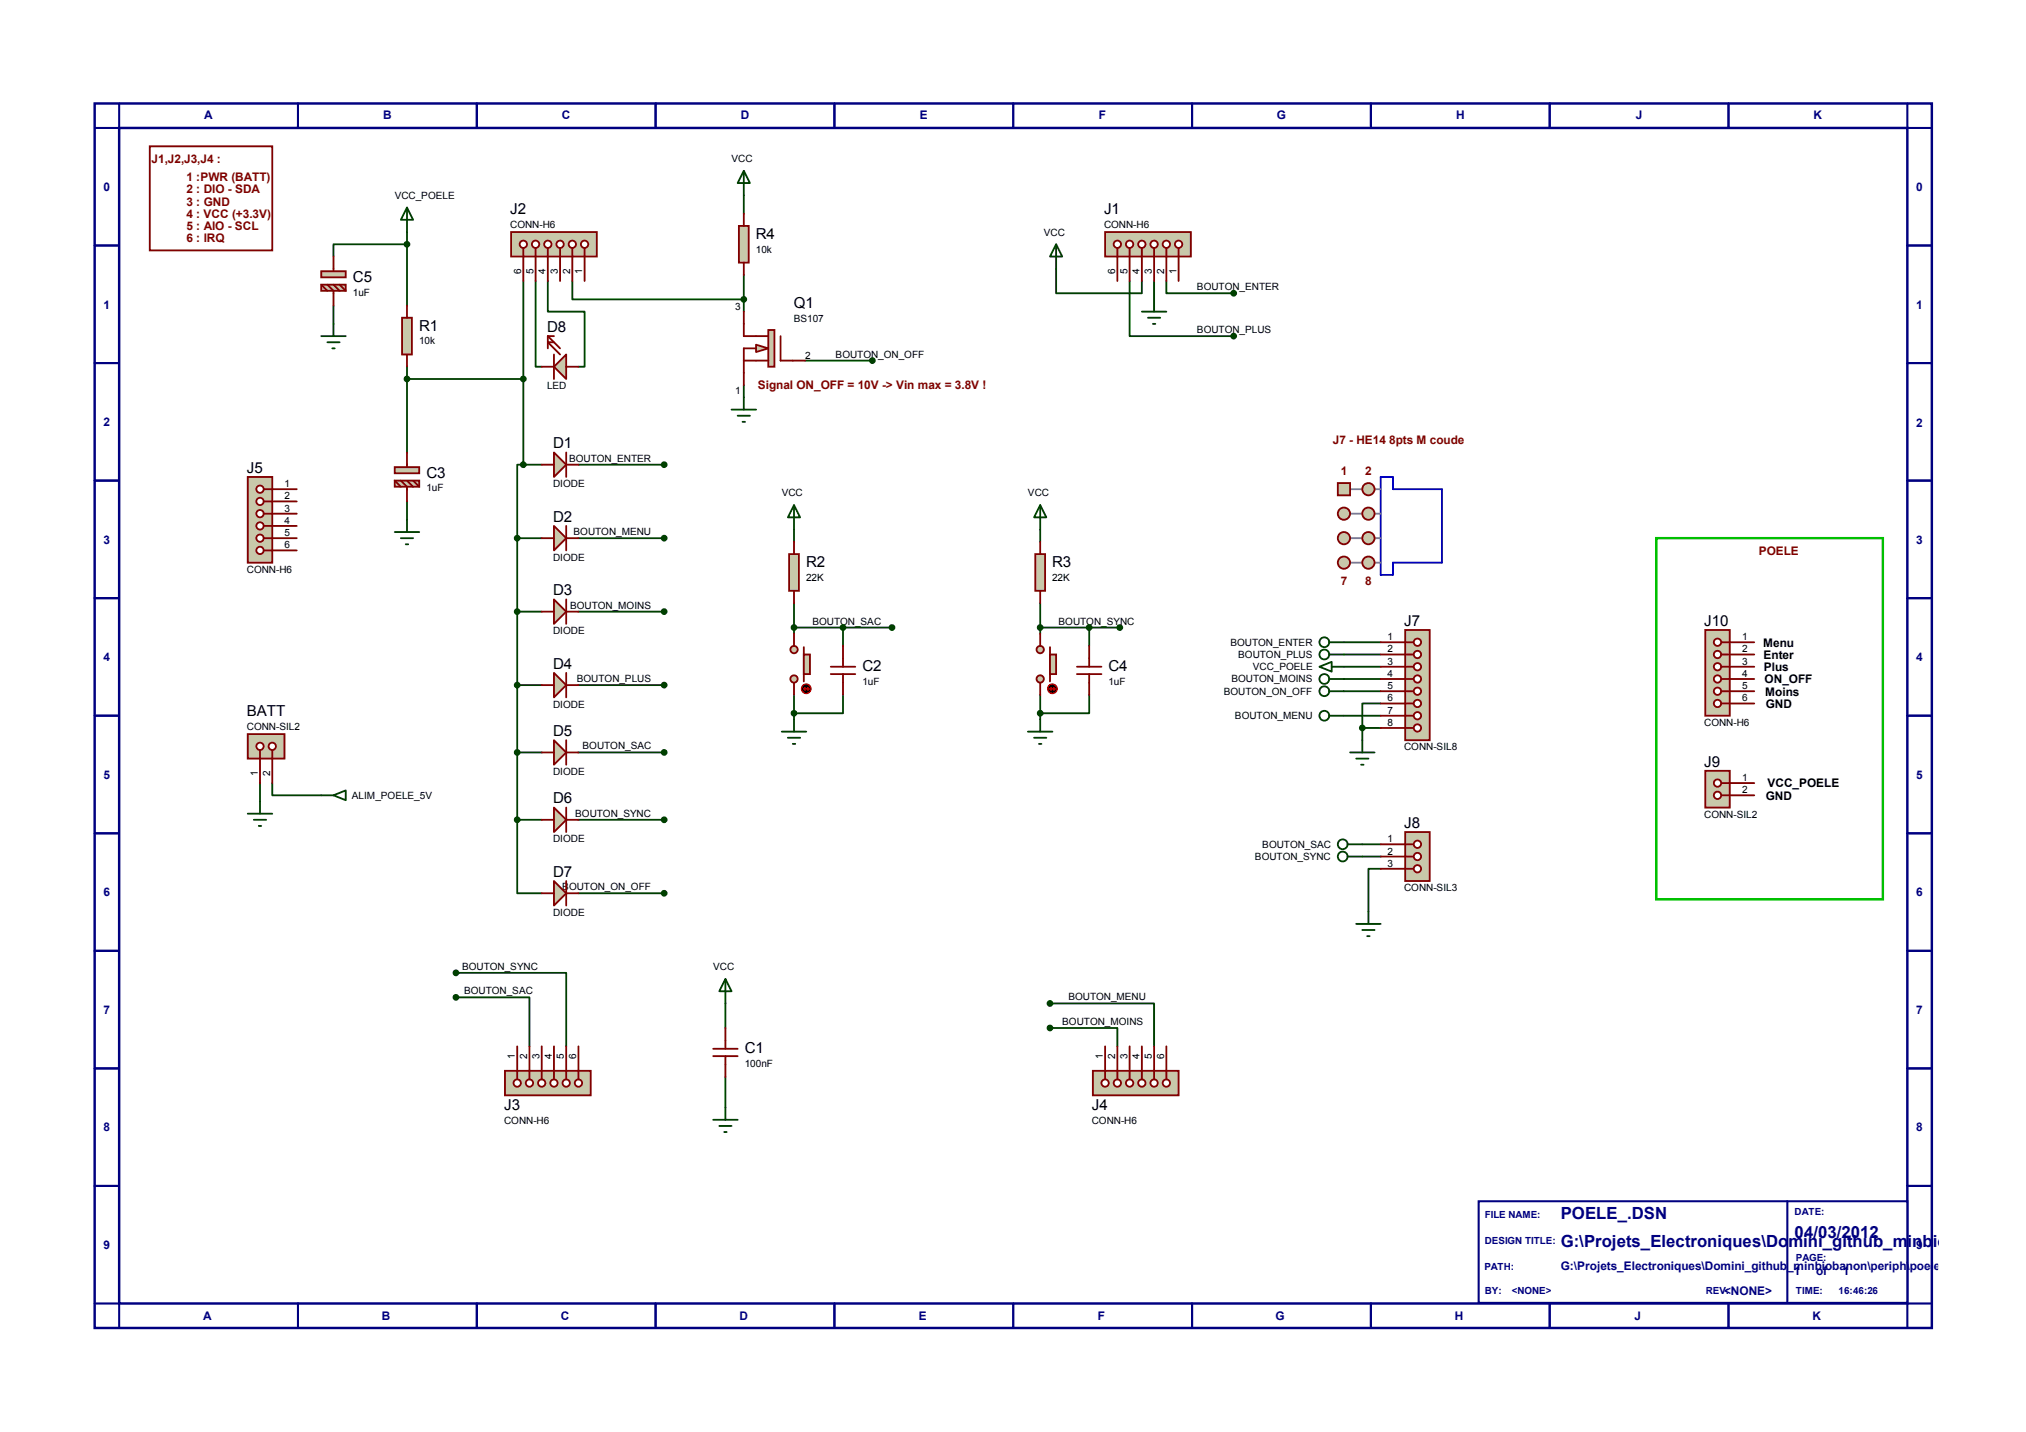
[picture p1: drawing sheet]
<svg xmlns="http://www.w3.org/2000/svg" width="420mm" height="297mm" viewBox="0 0 420 297" stroke-linecap="round" stroke-linejoin="round" font-family="sans-serif">
<path d="M19.6 21.5h381v254h-381zM24.7 26.5h370.9v243.9h-370.9z" fill="none" stroke="#000080" stroke-width=".51"/>
<g fill="none" stroke="#000080" stroke-width=".42">
<path d="M24.7 21.5v5h-5.1M61.8 21.5v5M98.9 21.5v5M136 21.5v5M173 21.5v5M210.1 21.5v5M247.2 21.5v5M284.3 21.5v5M321.4 21.5v5M358.5 21.5v5M395.6 21.5v5h5M19.6 50.9h5.1"/>
<path d="M395.6 50.9h5M19.6 75.3h5.1M395.6 75.3h5M19.6 99.7h5.1M395.6 99.7h5M19.6 124.1h5.1M395.6 124.1h5M19.6 148.5h5.1M395.6 148.5h5M19.6 172.8h5.1M395.6 172.8h5M19.6 197.2h5.1"/>
<path d="M395.6 197.2h5M19.6 221.6h5.1M395.6 221.6h5M19.6 246h5.1M395.6 246h5M19.6 270.4h5.1v5.1M61.8 270.4v5.1M98.9 270.4v5.1M136 270.4v5.1M173 270.4v5.1M210.1 270.4v5.1M247.2 270.4v5.1"/>
<path d="M284.3 270.4v5.1M321.4 270.4v5.1M358.5 270.4v5.1M400.6 270.4h-5v5.1"/>
</g>
<path d="M306.7 249.2h88.9v21.1h-88.9z" fill="#fff"/>
<path d="M306.7 249.2h88.9v21.1h-88.9zM370.7 249.2v21.1" fill="none" stroke="#000080" stroke-width=".42"/>
<g fill="none" stroke="#004000" stroke-width=".38">
<path d="M84.4 50.7h-15.2v2.5M84.4 48.1v15.3M108.5 58.3v38.1M111.1 58.3v17.8h1.2M113.6 58.3v6.3h7.6v11.5h-1.2M118.7 58.3v3.8h35.6M154.3 40.5v3.8M154.3 57v7.6M219 55.8v5h17.8v-2.5M234.3 58.3v11.4h21.6M239.3 58.3v3.8M241.9 58.3v2.5h14"/>
<path d="M69.2 63.4v3.8M84.4 76.1v17.8M84.4 78.6h24.1M154.3 79.9v2.5M167 74.8h13.9M108.5 96.4h-1.2v15.2M108.5 96.4h3.8M120 96.4h17.7M84.4 104v3.8M107.3 111.6h5M107.3 111.6v58.5M120 111.6h17.7"/>
<path d="M164.7 109.9v2.5M215.7 109.9v2.5M107.3 126.9h5M120 126.9h17.7M164.7 125.1v6.3M164.7 130.2h20.3M174.8 130.2v3.8M215.7 130.2h16.5M215.7 125.1v6.3M225.9 130.2v3.8M278.7 133.2h7.6M278.7 135.8h7.6"/>
<path d="M278.7 138.3h7.6M107.3 142.1h5M107.3 156.1h5M120 142.1h17.7M120 156.1h17.7M164.7 144.1v5.1M174.8 144.1v3.9h-10.1M215.7 144.1v5.1M225.9 144.1v3.9h-10.2M278.7 148.5h7.6M278.7 140.8h7.6M278.7 143.4h7.6"/>
<path d="M282.5 151h3.8M282.5 151v2.5M286.3 145.9h-3.8v5.1M53.9 162.4v3.8M56.5 162.4v2.6h10.1M107.3 170.1v15.2h5M107.3 170.1h5M120 170.1h17.7M282.5 175.1h3.8M282.5 177.7h3.8M120 185.3h17.7M286.3 180.2h-2.5v8.9"/>
<path d="M94.6 206.9h15.2v10.1M94.6 201.8h22.8v15.2M150.4 208.2v5M217.8 213.2h13.9v3.8M217.8 208.2h21.5v8.8M150.4 223.4v6.3"/>
</g>
<path d="M31.1 30.4h25.4v21.5h-25.4z" fill="none" stroke="#800000" stroke-width=".38"/>
<path d="M51.4 98.9h5.1v17.8h-5.1z" fill="#c8c8aa"/>
<path d="M51.4 98.9h5.1v17.8h-5.1zM54.7 101.5h1.8" fill="none" stroke="#800000" stroke-width=".38"/>
<circle cx="53.9" cy="104" r=".76" fill="#fff"/>
<g fill="none" stroke="#800000" stroke-width=".38">
<path d="M54.7 104h1.8"/>
<circle cx="53.9" cy="104" r=".76"/>
</g>
<circle cx="53.9" cy="106.5" r=".76" fill="#fff"/>
<g fill="none" stroke="#800000" stroke-width=".38">
<path d="M54.7 106.6h1.8"/>
<circle cx="53.9" cy="106.5" r=".76"/>
</g>
<circle cx="53.9" cy="109.1" r=".76" fill="#fff"/>
<g fill="none" stroke="#800000" stroke-width=".38">
<path d="M54.7 109.1h1.8"/>
<circle cx="53.9" cy="109.1" r=".76"/>
</g>
<circle cx="53.9" cy="111.6" r=".76" fill="#fff"/>
<g fill="none" stroke="#800000" stroke-width=".38">
<path d="M54.7 111.6h1.8"/>
<circle cx="53.9" cy="111.6" r=".76"/>
</g>
<circle cx="53.9" cy="114.2" r=".76" fill="#fff"/>
<g fill="none" stroke="#800000" stroke-width=".38">
<path d="M54.7 114.2h1.8"/>
<circle cx="53.9" cy="114.2" r=".76"/>
</g>
<circle cx="53.9" cy="101.5" r=".76" fill="#fff"/>
<g fill="none" stroke="#800000" stroke-width=".38">
<path d="M56.5 101.5h5M56.5 104h5M56.5 106.6h5M56.5 109.1h5M56.5 111.6h5M56.5 114.2h5M147.9 219.1h5.1M147.9 217.6h5.1M150.4 213.2v4.4M150.4 219.1v4.3"/>
<circle cx="53.9" cy="101.5" r=".76"/>
</g>
<path d="M150.4 203.1l1.3 2.5h-2.5zM150.4 203.1v5.1M147.9 232.3h5.1M149.2 233.6h2.5M150.2 234.8h.5M150.4 229.7v2.6" fill="none" stroke="#004000" stroke-width=".38"/>
<path d="M229.2 48.1h17.8v5.1h-17.8z" fill="#c8c8aa"/>
<path d="M229.2 48.1h17.8v5.1h-17.8zM244.4 51.4v1.8" fill="none" stroke="#800000" stroke-width=".38"/>
<circle cx="241.9" cy="50.7" r=".76" fill="#fff"/>
<g fill="none" stroke="#800000" stroke-width=".38">
<path d="M241.9 51.4v1.8"/>
<circle cx="241.9" cy="50.7" r=".76"/>
</g>
<circle cx="239.3" cy="50.7" r=".76" fill="#fff"/>
<g fill="none" stroke="#800000" stroke-width=".38">
<path d="M239.3 51.4v1.8"/>
<circle cx="239.3" cy="50.7" r=".76"/>
</g>
<circle cx="236.8" cy="50.7" r=".76" fill="#fff"/>
<g fill="none" stroke="#800000" stroke-width=".38">
<path d="M236.8 51.4v1.8"/>
<circle cx="236.8" cy="50.7" r=".76"/>
</g>
<circle cx="234.3" cy="50.7" r=".76" fill="#fff"/>
<g fill="none" stroke="#800000" stroke-width=".38">
<path d="M234.3 51.4v1.8"/>
<circle cx="234.3" cy="50.7" r=".76"/>
</g>
<circle cx="231.7" cy="50.7" r=".76" fill="#fff"/>
<g fill="none" stroke="#800000" stroke-width=".38">
<path d="M231.7 51.4v1.8"/>
<circle cx="231.7" cy="50.7" r=".76"/>
</g>
<circle cx="244.4" cy="50.7" r=".76" fill="#fff"/>
<g fill="none" stroke="#800000" stroke-width=".38">
<path d="M231.7 53.2v5.1M234.3 53.2v5.1M236.8 53.2v5.1M239.3 53.2v5.1M241.9 53.2v5.1M244.4 53.2v5.1"/>
<circle cx="244.4" cy="50.7" r=".76"/>
</g>
<path d="M106 48.1h17.8v5.1h-17.8z" fill="#c8c8aa"/>
<path d="M106 48.1h17.8v5.1h-17.8zM121.2 51.4v1.8" fill="none" stroke="#800000" stroke-width=".38"/>
<circle cx="118.7" cy="50.7" r=".76" fill="#fff"/>
<g fill="none" stroke="#800000" stroke-width=".38">
<path d="M118.7 51.4v1.8"/>
<circle cx="118.7" cy="50.7" r=".76"/>
</g>
<circle cx="116.2" cy="50.7" r=".76" fill="#fff"/>
<g fill="none" stroke="#800000" stroke-width=".38">
<path d="M116.2 51.4v1.8"/>
<circle cx="116.2" cy="50.7" r=".76"/>
</g>
<circle cx="113.6" cy="50.7" r=".76" fill="#fff"/>
<g fill="none" stroke="#800000" stroke-width=".38">
<path d="M113.6 51.4v1.8"/>
<circle cx="113.6" cy="50.7" r=".76"/>
</g>
<circle cx="111.1" cy="50.7" r=".76" fill="#fff"/>
<g fill="none" stroke="#800000" stroke-width=".38">
<path d="M111.1 51.4v1.8"/>
<circle cx="111.1" cy="50.7" r=".76"/>
</g>
<circle cx="108.5" cy="50.7" r=".76" fill="#fff"/>
<g fill="none" stroke="#800000" stroke-width=".38">
<path d="M108.5 51.4v1.8"/>
<circle cx="108.5" cy="50.7" r=".76"/>
</g>
<circle cx="121.2" cy="50.7" r=".76" fill="#fff"/>
<g fill="none" stroke="#800000" stroke-width=".38">
<path d="M108.5 53.2v5.1M111.1 53.2v5.1M113.6 53.2v5.1M116.2 53.2v5.1M118.7 53.2v5.1M121.2 53.2v5.1"/>
<circle cx="121.2" cy="50.7" r=".76"/>
</g>
<path d="M51.4 152.3h7.6v5.1h-7.6z" fill="#c8c8aa"/>
<path d="M51.4 152.3h7.6v5.1h-7.6zM53.9 155.6v1.8" fill="none" stroke="#800000" stroke-width=".38"/>
<circle cx="53.9" cy="154.8" r=".76" fill="#fff"/>
<g fill="none" stroke="#800000" stroke-width=".38">
<path d="M56.5 155.6v1.8"/>
<circle cx="53.9" cy="154.8" r=".76"/>
</g>
<circle cx="56.5" cy="154.8" r=".76" fill="#fff"/>
<g fill="none" stroke="#800000" stroke-width=".38">
<path d="M53.9 157.4v5M56.5 157.4v5"/>
<circle cx="56.5" cy="154.8" r=".76"/>
</g>
<path d="M51.4 168.8h5.1M52.7 170.1h2.5M53.7 171.3h.5M53.9 166.2v2.6" fill="none" stroke="#004000" stroke-width=".38"/>
<path d="M104.7 222.1h17.8v5.1h-17.8z" fill="#c8c8aa"/>
<path d="M104.7 222.1h17.8v5.1h-17.8zM107.3 222.1v1.8" fill="none" stroke="#800000" stroke-width=".38"/>
<circle cx="109.8" cy="224.7" r=".76" fill="#fff"/>
<g fill="none" stroke="#800000" stroke-width=".38">
<path d="M109.8 222.1v1.8"/>
<circle cx="109.8" cy="224.7" r=".76"/>
</g>
<circle cx="112.3" cy="224.7" r=".76" fill="#fff"/>
<g fill="none" stroke="#800000" stroke-width=".38">
<path d="M112.3 222.1v1.8"/>
<circle cx="112.3" cy="224.7" r=".76"/>
</g>
<circle cx="114.9" cy="224.7" r=".76" fill="#fff"/>
<g fill="none" stroke="#800000" stroke-width=".38">
<path d="M114.9 222.1v1.8"/>
<circle cx="114.9" cy="224.7" r=".76"/>
</g>
<circle cx="117.4" cy="224.7" r=".76" fill="#fff"/>
<g fill="none" stroke="#800000" stroke-width=".38">
<path d="M117.4 222.1v1.8"/>
<circle cx="117.4" cy="224.7" r=".76"/>
</g>
<circle cx="120" cy="224.7" r=".76" fill="#fff"/>
<g fill="none" stroke="#800000" stroke-width=".38">
<path d="M120 222.1v1.8"/>
<circle cx="120" cy="224.7" r=".76"/>
</g>
<circle cx="107.3" cy="224.7" r=".76" fill="#fff"/>
<g fill="none" stroke="#800000" stroke-width=".38">
<path d="M107.3 217v5.1M109.8 217v5.1M112.3 217v5.1M114.9 217v5.1M117.4 217v5.1M120 217v5.1"/>
<circle cx="107.3" cy="224.7" r=".76"/>
</g>
<path d="M226.6 222.1h17.8v5.1h-17.8z" fill="#c8c8aa"/>
<path d="M226.6 222.1h17.8v5.1h-17.8zM229.2 222.1v1.8" fill="none" stroke="#800000" stroke-width=".38"/>
<circle cx="231.7" cy="224.7" r=".76" fill="#fff"/>
<g fill="none" stroke="#800000" stroke-width=".38">
<path d="M231.7 222.1v1.8"/>
<circle cx="231.7" cy="224.7" r=".76"/>
</g>
<circle cx="234.3" cy="224.7" r=".76" fill="#fff"/>
<g fill="none" stroke="#800000" stroke-width=".38">
<path d="M234.3 222.1v1.8"/>
<circle cx="234.3" cy="224.7" r=".76"/>
</g>
<circle cx="236.8" cy="224.7" r=".76" fill="#fff"/>
<g fill="none" stroke="#800000" stroke-width=".38">
<path d="M236.8 222.1v1.8"/>
<circle cx="236.8" cy="224.7" r=".76"/>
</g>
<circle cx="239.3" cy="224.7" r=".76" fill="#fff"/>
<g fill="none" stroke="#800000" stroke-width=".38">
<path d="M239.3 222.1v1.8"/>
<circle cx="239.3" cy="224.7" r=".76"/>
</g>
<circle cx="241.9" cy="224.7" r=".76" fill="#fff"/>
<g fill="none" stroke="#800000" stroke-width=".38">
<path d="M241.9 222.1v1.8"/>
<circle cx="241.9" cy="224.7" r=".76"/>
</g>
<circle cx="229.2" cy="224.7" r=".76" fill="#fff"/>
<g fill="none" stroke="#800000" stroke-width=".38">
<path d="M229.2 217v5.1M231.7 217v5.1M234.3 217v5.1M236.8 217v5.1M239.3 217v5.1M241.9 217v5.1"/>
<circle cx="229.2" cy="224.7" r=".76"/>
</g>
<path d="M236.8 64.6h5.1M238.1 65.9h2.5M239.1 67.2h.5M239.3 62.1v2.5" fill="none" stroke="#004000" stroke-width=".38"/>
<circle cx="255.8" cy="60.8" r=".51" fill="#004000"/>
<circle cx="255.8" cy="60.8" r=".51" fill="none" stroke="#004000" stroke-width=".38"/>
<circle cx="255.8" cy="69.7" r=".51" fill="#004000"/>
<g fill="none" stroke="#004000" stroke-width=".38">
<path d="M219 50.7l1.3 2.5h-2.5zM219 50.7v5.1"/>
<circle cx="255.8" cy="69.7" r=".51"/>
</g>
<circle cx="217.7" cy="213.2" r=".51" fill="#004000"/>
<circle cx="217.7" cy="213.2" r=".51" fill="none" stroke="#004000" stroke-width=".38"/>
<circle cx="217.7" cy="208.1" r=".51" fill="#004000"/>
<circle cx="217.7" cy="208.1" r=".51" fill="none" stroke="#004000" stroke-width=".38"/>
<path d="M114.9 93.9l2.5 2.5-2.5 2.5z" fill="#c8c8aa"/>
<path d="M112.3 96.4h2.6M114.9 93.9l2.5 2.5-2.5 2.5zM117.4 93.9v5M117.4 96.4h2.6" fill="none" stroke="#800000" stroke-width=".38"/>
<path d="M114.9 109.1l2.5 2.5-2.5 2.6z" fill="#c8c8aa"/>
<path d="M112.3 111.6h2.6M114.9 109.1l2.5 2.5-2.5 2.6zM117.4 109.1v5.1M117.4 111.6h2.6" fill="none" stroke="#800000" stroke-width=".38"/>
<path d="M114.9 124.3l2.5 2.6-2.5 2.5z" fill="#c8c8aa"/>
<path d="M112.3 126.9h2.6M114.9 124.3l2.5 2.6-2.5 2.5zM117.4 124.3v5.1M117.4 126.9h2.6" fill="none" stroke="#800000" stroke-width=".38"/>
<path d="M114.9 139.6l2.5 2.5-2.5 2.6z" fill="#c8c8aa"/>
<path d="M114.9 139.6l2.5 2.5-2.5 2.6zM117.4 139.6v5.1M112.3 142.1h2.6M117.4 142.1h2.6" fill="none" stroke="#800000" stroke-width=".38"/>
<circle cx="137.7" cy="96.4" r=".51" fill="#004000"/>
<circle cx="137.7" cy="96.4" r=".51" fill="none" stroke="#004000" stroke-width=".38"/>
<circle cx="137.7" cy="111.6" r=".51" fill="#004000"/>
<circle cx="137.7" cy="111.6" r=".51" fill="none" stroke="#004000" stroke-width=".38"/>
<circle cx="137.7" cy="126.9" r=".51" fill="#004000"/>
<circle cx="137.7" cy="126.9" r=".51" fill="none" stroke="#004000" stroke-width=".38"/>
<circle cx="137.7" cy="142.1" r=".51" fill="#004000"/>
<circle cx="137.7" cy="142.1" r=".51" fill="none" stroke="#004000" stroke-width=".38"/>
<circle cx="107.3" cy="111.6" r=".51" fill="#004000"/>
<circle cx="107.3" cy="111.6" r=".51" fill="none" stroke="#004000" stroke-width=".38"/>
<circle cx="107.3" cy="126.9" r=".51" fill="#004000"/>
<circle cx="107.3" cy="126.9" r=".51" fill="none" stroke="#004000" stroke-width=".38"/>
<path d="M83.4 65.9h2v7.6h-2z" fill="#c8c8aa"/>
<path d="M83.4 65.9h2v7.6h-2zM84.4 63.4v2.5M84.4 73.5v2.6" fill="none" stroke="#800000" stroke-width=".38"/>
<circle cx="84.4" cy="78.6" r=".51" fill="#004000"/>
<g fill="none" stroke="#004000" stroke-width=".38">
<path d="M84.4 43.1l1.3 2.5h-2.6zM84.4 43.1v5"/>
<circle cx="84.4" cy="78.6" r=".51"/>
</g>
<circle cx="164.7" cy="140.8" r=".76" fill="#c8c8aa"/>
<circle cx="164.7" cy="140.8" r=".76" fill="none" stroke="#800000" stroke-width=".38"/>
<circle cx="164.7" cy="134.7" r=".76" fill="#c8c8aa"/>
<g fill="none" stroke="#800000" stroke-width=".38">
<path d="M166.7 134.2v7.2"/>
<circle cx="164.7" cy="134.7" r=".76"/>
</g>
<path d="M166.7 135.8h1.3v4h-1.3z" fill="#c8c8aa"/>
<path d="M164.7 131.4v2.6M166.7 135.8h1.3v4h-1.3zM164.7 141.6v2.5" fill="none" stroke="#800000" stroke-width=".38"/>
<circle cx="167.2" cy="142.9" r="1.02" fill="#400000"/>
<g fill="none" stroke="#f00" stroke-width=".21">
<path d="M166.7 142.9h1M166.7 142.9l.3 .2M167 142.6l-.3 .3M167.5 142.6l.2 .3M167.7 142.9l-.2 .2"/>
<circle cx="167.2" cy="142.9" r="1.02"/>
</g>
<path d="M163.6 114.9h2.1v7.7h-2.1z" fill="#c8c8aa"/>
<path d="M163.6 114.9h2.1v7.7h-2.1zM164.7 112.4v2.5M164.7 122.6v2.5" fill="none" stroke="#800000" stroke-width=".38"/>
<path d="M164.7 104.8l1.2 2.5h-2.5zM164.7 104.8v5.1M162.1 151.8h5.1M163.4 153h2.5M164.4 154.3h.5M164.7 149.2v2.6" fill="none" stroke="#004000" stroke-width=".38"/>
<circle cx="164.7" cy="130.2" r=".51" fill="#004000"/>
<circle cx="164.7" cy="130.2" r=".51" fill="none" stroke="#004000" stroke-width=".38"/>
<circle cx="94.6" cy="206.9" r=".51" fill="#004000"/>
<circle cx="94.6" cy="206.9" r=".51" fill="none" stroke="#004000" stroke-width=".38"/>
<path d="M114.9 153.5l2.5 2.6-2.5 2.5z" fill="#c8c8aa"/>
<path d="M112.3 156.1h2.6M114.9 153.5l2.5 2.6-2.5 2.5zM117.4 153.5v5.1M117.4 156.1h2.6" fill="none" stroke="#800000" stroke-width=".38"/>
<circle cx="107.3" cy="142.1" r=".51" fill="#004000"/>
<circle cx="107.3" cy="142.1" r=".51" fill="none" stroke="#004000" stroke-width=".38"/>
<circle cx="137.7" cy="156.1" r=".51" fill="#004000"/>
<circle cx="137.7" cy="156.1" r=".51" fill="none" stroke="#004000" stroke-width=".38"/>
<path d="M172.3 139.8h5.1M172.3 138.3h5.1M174.8 134v4.3M174.8 139.8v4.3" fill="none" stroke="#800000" stroke-width=".38"/>
<circle cx="174.8" cy="130.2" r=".51" fill="#004000"/>
<circle cx="174.8" cy="130.2" r=".51" fill="none" stroke="#004000" stroke-width=".38"/>
<circle cx="164.7" cy="148" r=".51" fill="#004000"/>
<circle cx="164.7" cy="148" r=".51" fill="none" stroke="#004000" stroke-width=".38"/>
<path d="M81.9 96.9h5v1.3h-5z" fill="#c8c8aa"/>
<path d="M81.9 96.9h5v1.3h-5z" fill="none" stroke="#800000" stroke-width=".38"/>
<path d="M81.9 99.7h5v1.3h-5z" fill="#c8c8aa"/>
<path d="M81.9 99.7h5v1.3h-5zM81.9 99.7l1.2 1.3M83.1 99.7l1.3 1.3v3M84.4 93.9v3M84.4 99.7l1.3 1.3M85.7 99.7l1.2 1.3" fill="none" stroke="#800000" stroke-width=".38"/>
<path d="M81.9 110.4h5M83.1 111.6h2.6M84.1 112.9h.6M84.4 107.8v2.6" fill="none" stroke="#004000" stroke-width=".38"/>
<circle cx="215.7" cy="140.8" r=".76" fill="#c8c8aa"/>
<circle cx="215.7" cy="140.8" r=".76" fill="none" stroke="#800000" stroke-width=".38"/>
<circle cx="215.7" cy="134.7" r=".76" fill="#c8c8aa"/>
<g fill="none" stroke="#800000" stroke-width=".38">
<path d="M217.8 134.2v7.2"/>
<circle cx="215.7" cy="134.7" r=".76"/>
</g>
<path d="M217.8 135.8h1.2v4h-1.2z" fill="#c8c8aa"/>
<path d="M215.7 131.4v2.6M217.8 135.8h1.2v4h-1.2zM215.7 141.6v2.5" fill="none" stroke="#800000" stroke-width=".38"/>
<circle cx="218.3" cy="142.9" r="1.02" fill="#400000"/>
<g fill="none" stroke="#f00" stroke-width=".21">
<path d="M217.8 142.9h1M217.8 142.9l.2 .2M218 142.6l-.2 .3M218.5 142.6l.3 .3M218.8 142.9l-.3 .2"/>
<circle cx="218.3" cy="142.9" r="1.02"/>
</g>
<path d="M214.7 114.9h2v7.7h-2z" fill="#c8c8aa"/>
<path d="M214.7 114.9h2v7.7h-2zM215.7 112.4v2.5M215.7 122.6v2.5" fill="none" stroke="#800000" stroke-width=".38"/>
<path d="M215.7 104.8l1.3 2.5h-2.6zM215.7 104.8v5.1M213.2 151.8h5.1M214.4 153h2.6M215.5 154.3h.5M215.7 149.2v2.6" fill="none" stroke="#004000" stroke-width=".38"/>
<circle cx="215.7" cy="130.2" r=".51" fill="#004000"/>
<circle cx="215.7" cy="130.2" r=".51" fill="none" stroke="#004000" stroke-width=".38"/>
<path d="M223.3 139.8h5.1M223.3 138.3h5.1M225.9 134v4.3M225.9 139.8v4.3" fill="none" stroke="#800000" stroke-width=".38"/>
<circle cx="225.9" cy="130.2" r=".51" fill="#004000"/>
<circle cx="225.9" cy="130.2" r=".51" fill="none" stroke="#004000" stroke-width=".38"/>
<circle cx="215.7" cy="148" r=".51" fill="#004000"/>
<circle cx="215.7" cy="148" r=".51" fill="none" stroke="#004000" stroke-width=".38"/>
<circle cx="232.2" cy="130.2" r=".51" fill="#004000"/>
<circle cx="232.2" cy="130.2" r=".51" fill="none" stroke="#004000" stroke-width=".38"/>
<path d="M114.9 167.5l2.5 2.6-2.5 2.5z" fill="#c8c8aa"/>
<path d="M112.3 170.1h2.6M114.9 167.5l2.5 2.6-2.5 2.5zM117.4 167.5v5.1M117.4 170.1h2.6" fill="none" stroke="#800000" stroke-width=".38"/>
<circle cx="137.7" cy="170" r=".51" fill="#004000"/>
<circle cx="137.7" cy="170" r=".51" fill="none" stroke="#004000" stroke-width=".38"/>
<circle cx="107.3" cy="156.1" r=".51" fill="#004000"/>
<circle cx="107.3" cy="156.1" r=".51" fill="none" stroke="#004000" stroke-width=".38"/>
<circle cx="94.6" cy="201.8" r=".51" fill="#004000"/>
<circle cx="94.6" cy="201.8" r=".51" fill="none" stroke="#004000" stroke-width=".38"/>
<circle cx="185" cy="130.2" r=".51" fill="#004000"/>
<circle cx="185" cy="130.2" r=".51" fill="none" stroke="#004000" stroke-width=".38"/>
<path d="M114.9 182.8l2.5 2.5-2.5 2.5z" fill="#c8c8aa"/>
<path d="M112.3 185.3h2.6M114.9 182.8l2.5 2.5-2.5 2.5zM117.4 182.8v5M117.4 185.3h2.6" fill="none" stroke="#800000" stroke-width=".38"/>
<circle cx="107.3" cy="170" r=".51" fill="#004000"/>
<circle cx="107.3" cy="170" r=".51" fill="none" stroke="#004000" stroke-width=".38"/>
<circle cx="137.7" cy="185.3" r=".51" fill="#004000"/>
<circle cx="137.7" cy="185.3" r=".51" fill="none" stroke="#004000" stroke-width=".38"/>
<path d="M291.4 130.7h5.1v22.8h-5.1z" fill="#c8c8aa"/>
<path d="M291.4 130.7h5.1v22.8h-5.1zM291.4 133.2h1.8" fill="none" stroke="#800000" stroke-width=".38"/>
<circle cx="294" cy="133.2" r=".76" fill="#fff"/>
<g fill="none" stroke="#800000" stroke-width=".38">
<path d="M291.4 135.8h1.8"/>
<circle cx="294" cy="133.2" r=".76"/>
</g>
<circle cx="294" cy="135.8" r=".76" fill="#fff"/>
<g fill="none" stroke="#800000" stroke-width=".38">
<path d="M291.4 138.3h1.8"/>
<circle cx="294" cy="135.8" r=".76"/>
</g>
<circle cx="294" cy="138.3" r=".76" fill="#fff"/>
<g fill="none" stroke="#800000" stroke-width=".38">
<path d="M291.4 140.8h1.8"/>
<circle cx="294" cy="138.3" r=".76"/>
</g>
<circle cx="294" cy="140.8" r=".76" fill="#fff"/>
<g fill="none" stroke="#800000" stroke-width=".38">
<path d="M291.4 143.4h1.8"/>
<circle cx="294" cy="140.8" r=".76"/>
</g>
<circle cx="294" cy="143.4" r=".76" fill="#fff"/>
<g fill="none" stroke="#800000" stroke-width=".38">
<path d="M291.4 145.9h1.8"/>
<circle cx="294" cy="143.4" r=".76"/>
</g>
<circle cx="294" cy="145.9" r=".76" fill="#fff"/>
<g fill="none" stroke="#800000" stroke-width=".38">
<path d="M291.4 148.5h1.8"/>
<circle cx="294" cy="145.9" r=".76"/>
</g>
<circle cx="294" cy="148.5" r=".76" fill="#fff"/>
<g fill="none" stroke="#800000" stroke-width=".38">
<path d="M291.4 151h1.8"/>
<circle cx="294" cy="148.5" r=".76"/>
</g>
<circle cx="294" cy="151" r=".76" fill="#fff"/>
<g fill="none" stroke="#800000" stroke-width=".38">
<path d="M286.3 133.2h5.1M286.3 135.8h5.1M286.3 138.3h5.1M286.3 140.8h5.1M286.3 143.4h5.1M286.3 145.9h5.1M286.3 148.5h5.1M286.3 151h5.1"/>
<circle cx="294" cy="151" r=".76"/>
</g>
<g fill="none" stroke="#004000" stroke-width=".38">
<path d="M275.7 133.2h3M275.7 135.8h3M275.7 148.5h3M275.7 140.8h3M275.7 143.4h3M280 156.1h5.1M281.3 157.4h2.5M282.3 158.6h.5M282.5 153.5v2.6M279.5 175.1h3M279.5 177.7h3"/>
<circle cx="274.6" cy="135.8" r="1.02"/>
<circle cx="274.6" cy="133.2" r="1.02"/>
<circle cx="274.6" cy="140.8" r="1.02"/>
<circle cx="274.6" cy="148.5" r="1.02"/>
<circle cx="274.6" cy="143.4" r="1.02"/>
<circle cx="278.5" cy="177.7" r="1.02"/>
<circle cx="278.5" cy="175.1" r="1.02"/>
</g>
<path d="M66.6 56.3h5.1v1.2h-5.1z" fill="#c8c8aa"/>
<path d="M66.6 56.3h5.1v1.2h-5.1z" fill="none" stroke="#800000" stroke-width=".38"/>
<path d="M66.6 59.1h5.1v1.2h-5.1z" fill="#c8c8aa"/>
<path d="M66.6 59.1h5.1v1.2h-5.1zM66.6 59.1l1.3 1.2M67.9 59.1l1.3 1.2v3.1M69.2 53.2v3.1M69.2 59.1l1.2 1.2M70.4 59.1l1.3 1.2" fill="none" stroke="#800000" stroke-width=".38"/>
<path d="M66.6 69.7h5.1M67.9 71h2.5M68.9 72.3h.5M69.2 67.2v2.5" fill="none" stroke="#004000" stroke-width=".38"/>
<circle cx="84.4" cy="50.7" r=".51" fill="#004000"/>
<circle cx="84.4" cy="50.7" r=".51" fill="none" stroke="#004000" stroke-width=".38"/>
<path d="M291.4 172.6h5.1v10.2h-5.1z" fill="#c8c8aa"/>
<path d="M291.4 172.6h5.1v10.2h-5.1zM291.4 175.1h1.8" fill="none" stroke="#800000" stroke-width=".38"/>
<circle cx="294" cy="175.1" r=".76" fill="#fff"/>
<g fill="none" stroke="#800000" stroke-width=".38">
<path d="M291.4 177.7h1.8"/>
<circle cx="294" cy="175.1" r=".76"/>
</g>
<circle cx="294" cy="177.7" r=".76" fill="#fff"/>
<g fill="none" stroke="#800000" stroke-width=".38">
<path d="M291.4 180.2h1.8"/>
<circle cx="294" cy="177.7" r=".76"/>
</g>
<circle cx="294" cy="180.2" r=".76" fill="#fff"/>
<g fill="none" stroke="#800000" stroke-width=".38">
<path d="M286.3 175.1h5.1M286.3 177.7h5.1M286.3 180.2h5.1"/>
<circle cx="294" cy="180.2" r=".76"/>
</g>
<path d="M281.3 191.6h5M282.5 192.9h2.6M283.5 194.2h.5M283.8 189.1v2.5" fill="none" stroke="#004000" stroke-width=".38"/>
<path d="M286.3 98.9h2.6v2.6h10.1v15.2h-10.1v2.6h-2.6z" fill="none" stroke="#0000c0" stroke-width=".38"/>
<path d="M278.7 101.5h7.6M278.7 106.6h7.6M278.7 111.6h7.6M278.7 116.7h7.6" fill="none" stroke="#808080" stroke-width=".38"/>
<circle cx="283.8" cy="101.5" r="1.27" fill="#c8c8aa"/>
<circle cx="283.8" cy="101.5" r="1.27" fill="none" stroke="#800000" stroke-width=".38"/>
<circle cx="278.7" cy="106.5" r="1.27" fill="#c8c8aa"/>
<circle cx="278.7" cy="106.5" r="1.27" fill="none" stroke="#800000" stroke-width=".38"/>
<circle cx="283.8" cy="106.5" r="1.27" fill="#c8c8aa"/>
<circle cx="283.8" cy="106.5" r="1.27" fill="none" stroke="#800000" stroke-width=".38"/>
<circle cx="278.7" cy="111.6" r="1.27" fill="#c8c8aa"/>
<circle cx="278.7" cy="111.6" r="1.27" fill="none" stroke="#800000" stroke-width=".38"/>
<circle cx="283.8" cy="111.6" r="1.27" fill="#c8c8aa"/>
<circle cx="283.8" cy="111.6" r="1.27" fill="none" stroke="#800000" stroke-width=".38"/>
<circle cx="278.7" cy="116.7" r="1.27" fill="#c8c8aa"/>
<circle cx="278.7" cy="116.7" r="1.27" fill="none" stroke="#800000" stroke-width=".38"/>
<circle cx="283.8" cy="116.7" r="1.27" fill="#c8c8aa"/>
<circle cx="283.8" cy="116.7" r="1.27" fill="none" stroke="#800000" stroke-width=".38"/>
<path d="M277.4 100.2h2.6v2.5h-2.6z" fill="#c8c8aa"/>
<path d="M277.4 100.2h2.6v2.5h-2.6z" fill="none" stroke="#800000" stroke-width=".38"/>
<circle cx="282.5" cy="151" r=".51" fill="#004000"/>
<circle cx="282.5" cy="151" r=".51" fill="none" stroke="#004000" stroke-width=".38"/>
<path d="M117.4 73.5v5.1l-2.5-2.5z" fill="#c8c8aa"/>
<path d="M112.3 76.1h2.6M113.6 69.7l2.6 2.6M113.6 69.7h1.3M113.6 69.7v2.6M114.9 73.5v5.1M114.9 71h-1.3l2.6 2.5M117.4 73.5v5.1l-2.5-2.5zM117.4 76.1h2.6" fill="none" stroke="#800000" stroke-width=".38"/>
<circle cx="108.5" cy="78.6" r=".51" fill="#004000"/>
<circle cx="108.5" cy="78.6" r=".51" fill="none" stroke="#004000" stroke-width=".38"/>
<circle cx="108.5" cy="96.4" r=".51" fill="#004000"/>
<circle cx="108.5" cy="96.4" r=".51" fill="none" stroke="#004000" stroke-width=".38"/>
<path d="M353.6 130.7h5.1v17.8h-5.1z" fill="#c8c8aa"/>
<path d="M353.6 130.7h5.1v17.8h-5.1zM356.9 133.2h1.8" fill="none" stroke="#800000" stroke-width=".38"/>
<circle cx="356.2" cy="135.8" r=".76" fill="#fff"/>
<g fill="none" stroke="#800000" stroke-width=".38">
<path d="M356.9 135.8h1.8"/>
<circle cx="356.2" cy="135.8" r=".76"/>
</g>
<circle cx="356.2" cy="138.3" r=".76" fill="#fff"/>
<g fill="none" stroke="#800000" stroke-width=".38">
<path d="M356.9 138.3h1.8"/>
<circle cx="356.2" cy="138.3" r=".76"/>
</g>
<circle cx="356.2" cy="140.8" r=".76" fill="#fff"/>
<g fill="none" stroke="#800000" stroke-width=".38">
<path d="M356.9 140.8h1.8"/>
<circle cx="356.2" cy="140.8" r=".76"/>
</g>
<circle cx="356.2" cy="143.4" r=".76" fill="#fff"/>
<g fill="none" stroke="#800000" stroke-width=".38">
<path d="M356.9 143.4h1.8"/>
<circle cx="356.2" cy="143.4" r=".76"/>
</g>
<circle cx="356.2" cy="145.9" r=".76" fill="#fff"/>
<g fill="none" stroke="#800000" stroke-width=".38">
<path d="M356.9 145.9h1.8"/>
<circle cx="356.2" cy="145.9" r=".76"/>
</g>
<circle cx="356.2" cy="133.2" r=".76" fill="#fff"/>
<g fill="none" stroke="#800000" stroke-width=".38">
<path d="M358.7 133.2h5.1M358.7 135.8h5.1M358.7 138.3h5.1M358.7 140.8h5.1M358.7 143.4h5.1M358.7 145.9h5.1"/>
<circle cx="356.2" cy="133.2" r=".76"/>
</g>
<path d="M353.6 159.9h5.1v7.6h-5.1z" fill="#c8c8aa"/>
<path d="M353.6 159.9h5.1v7.6h-5.1zM356.9 162.4h1.8" fill="none" stroke="#800000" stroke-width=".38"/>
<circle cx="356.2" cy="162.4" r=".76" fill="#fff"/>
<g fill="none" stroke="#800000" stroke-width=".38">
<path d="M356.9 165h1.8"/>
<circle cx="356.2" cy="162.4" r=".76"/>
</g>
<circle cx="356.2" cy="165" r=".76" fill="#fff"/>
<g fill="none" stroke="#800000" stroke-width=".38">
<path d="M358.7 162.4h5.1M358.7 165h5.1"/>
<circle cx="356.2" cy="165" r=".76"/>
</g>
<path d="M343.5 111.6h47v75h-47z" fill="none" stroke="#00c000" stroke-width=".51"/>
<path d="M151.7 85h5.1M153 86.2h2.5M154 87.5h.5M154.3 82.4v2.6M66.6 165h2.6M69.2 165l2.5-1v2z" fill="none" stroke="#004000" stroke-width=".38"/>
<path d="M156.8 71.5l2.5 .8-2.5 .7z" fill="#c8c8aa"/>
<path d="M156.8 71.5l2.5 .8-2.5 .7z" fill="none" stroke="#800000" stroke-width=".38"/>
<path d="M159.3 68.5h1.3v7.6h-1.3z" fill="#c8c8aa"/>
<path d="M154.3 74.8h5M154.3 64.6v5.1h5M156.8 72.3h-2.5v7.6M159.3 68.5h1.3v7.6h-1.3zM161.9 69.7v5.1h5.1" fill="none" stroke="#800000" stroke-width=".38"/>
<circle cx="180.9" cy="74.8" r=".51" fill="#004000"/>
<circle cx="180.9" cy="74.8" r=".51" fill="none" stroke="#004000" stroke-width=".38"/>
<path d="M153.2 46.9h2.1v7.6h-2.1z" fill="#c8c8aa"/>
<path d="M153.2 46.9h2.1v7.6h-2.1zM154.3 44.3v2.6M154.3 54.5v2.5" fill="none" stroke="#800000" stroke-width=".38"/>
<path d="M154.3 35.4l1.2 2.6h-2.5zM154.3 35.4v5.1" fill="none" stroke="#004000" stroke-width=".38"/>
<circle cx="154.2" cy="62.1" r=".51" fill="#004000"/>
<g fill="none" stroke="#004000" stroke-width=".38">
<path d="M273.6 138.3l2.6-1v2zM276.2 138.3h2.5"/>
<circle cx="154.2" cy="62.1" r=".51"/>
</g>
<g font-size="3.5" fill="#000080">
<text x="323.7" y="252.8">POELE_.DSN</text>
<text x="372.2" y="256.9">04/03/2012</text>
<text x="323.7" y="258.6">G:\Projets_Electroniques\Domini_github_minbiobanon\peri</text>
</g>
<g font-size="3.1">
<text x="105.8" y="44.4">J2</text>
<text x="229" y="44.4">J1</text>
<text x="156.7" y="49.5">R4</text>
<text x="73.2" y="58.4">C5</text>
<text x="164.6" y="63.8">Q1</text>
<text x="86.9" y="68.6">R1</text>
<text x="113.4" y="68.9">D8</text>
<text x="114.7" y="93">D1</text>
<text x="51.2" y="98.1">J5</text>
<text x="88.4" y="99.1">C3</text>
<text x="114.7" y="108.2">D2</text>
<text x="167.2" y="117.6">R2</text>
<text x="218.2" y="117.6">R3</text>
<text x="114.7" y="123.5">D3</text>
<text x="291.2" y="129.8">J7</text>
<text x="353.4" y="129.8">J10</text>
<text x="114.7" y="138.7">D4</text>
<text x="178.8" y="139.2">C2</text>
<text x="229.9" y="139.2">C4</text>
<text x="51.2" y="148.6">BATT</text>
<text x="114.7" y="152.7">D5</text>
<text x="353.4" y="159">J9</text>
<text x="114.7" y="166.6">D6</text>
<text x="291.2" y="171.7">J8</text>
<text x="114.7" y="181.9">D7</text>
<text x="154.5" y="218.4">C1</text>
<text x="104.6" y="230.2">J3</text>
<text x="226.4" y="230.2">J4</text>
</g>
<g font-size="2.5" fill="#000080">
<text x="42.4" y="24.6">A</text>
<text x="79.4" y="24.6">B</text>
<text x="116.5" y="24.6">C</text>
<text x="153.6" y="24.6">D</text>
<text x="190.8" y="24.6">E</text>
<text x="227.9" y="24.6">F</text>
<text x="264.8" y="24.6">G</text>
<text x="302" y="24.6">H</text>
<text x="339.2" y="24.6">J</text>
<text x="376.1" y="24.6">K</text>
<text x="21.5" y="39.6">0</text>
<text x="397.4" y="39.6">0</text>
<text x="21.5" y="64">1</text>
<text x="397.4" y="64">1</text>
<text x="21.5" y="88.4">2</text>
<text x="397.4" y="88.6">2</text>
<text x="21.5" y="112.8">3</text>
<text x="397.4" y="112.8">3</text>
<text x="21.5" y="137.2">4</text>
<text x="397.4" y="137.2">4</text>
<text x="21.5" y="161.5">5</text>
<text x="397.4" y="161.5">5</text>
<text x="21.5" y="185.9">6</text>
<text x="397.4" y="185.9">6</text>
<text x="21.5" y="210.3">7</text>
<text x="397.4" y="210.3">7</text>
<text x="21.5" y="234.7">8</text>
<text x="397.4" y="234.7">8</text>
<text x="21.5" y="259.1">9</text>
<text x="323.7" y="263.5">G:\Projets_Electroniques\Domini_github_minbiobanon\periph\poele\POELE_.DSN</text>
<text x="397.4" y="259.1">9</text>
<text x="357.5" y="268.6">&lt;NONE&gt;</text>
<text x="372" y="264.5">1</text>
<text x="376.6" y="264.5">of</text>
<text x="382.2" y="264.5">1</text>
<text x="42.1" y="273.8">A</text>
<text x="79.2" y="273.8">B</text>
<text x="116.3" y="273.8">C</text>
<text x="153.4" y="273.8">D</text>
<text x="190.5" y="273.8">E</text>
<text x="227.7" y="273.8">F</text>
<text x="264.5" y="273.8">G</text>
<text x="301.7" y="273.8">H</text>
<text x="339" y="273.8">J</text>
<text x="375.9" y="273.8">K</text>
</g>
<g font-size="2.5" fill="#800000">
<text x="31.4" y="33.8">J1,J2,J3,J4 :</text>
<text x="38.7" y="40.1">2 : DIO - SDA</text>
<text x="38.7" y="37.6">1 :PWR (BATT)</text>
<text x="38.7" y="42.7">3 : GND</text>
<text x="38.7" y="45.2">4 : VCC (+3.3V)</text>
<text x="38.7" y="47.8">5 : AIO - SCL</text>
<text x="38.7" y="50.3">6 : IRQ</text>
<text x="157.2" y="80.8">Signal ON_OFF = 10V -&gt; Vin max = 3.8V !</text>
<text x="276.4" y="92.2">J7 - HE14 8pts M coude</text>
<text x="278" y="98.6">1</text>
<text x="283.1" y="98.6">2</text>
<text x="364.7" y="115.1">POELE</text>
<text x="278" y="121.4">7</text>
<text x="283.1" y="121.4">8</text>
</g>
<g font-size="2.5">
<text x="365.7" y="134.1">Menu</text>
<text x="365.7" y="136.7">Enter</text>
<text x="365.8" y="139.2">Plus</text>
<text x="366" y="141.7">ON_OFF</text>
<text x="366.1" y="144.3">Moins</text>
<text x="366.2" y="146.8">GND</text>
<text x="366.2" y="165.9">GND</text>
<text x="366.6" y="163.3">VCC_POELE</text>
</g>
<g font-size="2.1">
<text x="151.7" y="33.6">VCC</text>
<text x="81.9" y="41.2">VCC_POELE</text>
<text x="105.8" y="47.3">CONN-H6</text>
<text x="229" y="47.3">CONN-H6</text>
<text x="156.7" y="52.4">10k</text>
<text x="216.5" y="48.9">VCC</text>
<text x="108.1" y="56.9" transform="rotate(-90 108.1 56.9)">6</text>
<text x="110.6" y="56.9" transform="rotate(-90 110.6 56.9)">5</text>
<text x="113.1" y="56.9" transform="rotate(-90 113.1 56.9)">4</text>
<text x="115.7" y="56.9" transform="rotate(-90 115.7 56.9)">3</text>
<text x="118.2" y="56.9" transform="rotate(-90 118.2 56.9)">2</text>
<text x="120.8" y="56.9" transform="rotate(-90 120.8 56.9)">1</text>
<text x="231.3" y="56.9" transform="rotate(-90 231.3 56.9)">6</text>
<text x="233.8" y="56.9" transform="rotate(-90 233.8 56.9)">5</text>
<text x="236.3" y="56.9" transform="rotate(-90 236.3 56.9)">4</text>
<text x="238.9" y="56.9" transform="rotate(-90 238.9 56.9)">3</text>
<text x="241.4" y="56.9" transform="rotate(-90 241.4 56.9)">2</text>
<text x="244" y="56.9" transform="rotate(-90 244 56.9)">1</text>
<text x="73.2" y="61.3">1uF</text>
<text x="152.5" y="64.2">3</text>
<text x="248.2" y="60.2">BOUTON_ENTER</text>
<text x="86.9" y="71.5">10k</text>
<text x="164.6" y="66.8">BS107</text>
<text x="248.2" y="69.1">BOUTON_PLUS</text>
<text x="167" y="74.4">2</text>
<text x="173.3" y="74.2">BOUTON_ON_OFF</text>
<text x="113.4" y="80.7">LED</text>
<text x="152.5" y="81.8">1</text>
<text x="118" y="95.8">BOUTON_ENTER</text>
<text x="59" y="101">1</text>
<text x="88.4" y="101.9">1uF</text>
<text x="114.7" y="101">DIODE</text>
<text x="59" y="103.6">2</text>
<text x="59" y="106.1">3</text>
<text x="162.1" y="103">VCC</text>
<text x="213.2" y="103">VCC</text>
<text x="59" y="108.7">4</text>
<text x="59" y="111.2">5</text>
<text x="59" y="113.7">6</text>
<text x="118.9" y="111">BOUTON_MENU</text>
<text x="51.2" y="118.8">CONN-H6</text>
<text x="114.7" y="116.3">DIODE</text>
<text x="167.2" y="120.5">22K</text>
<text x="218.2" y="120.5">22K</text>
<text x="114.7" y="131.5">DIODE</text>
<text x="118.2" y="126.3">BOUTON_MOINS</text>
<text x="168.5" y="129.6">BOUTON_SAC</text>
<text x="219.5" y="129.6">BOUTON_SYNC</text>
<text x="255.2" y="133.9">BOUTON_ENTER</text>
<text x="256.8" y="136.5">BOUTON_PLUS</text>
<text x="287.7" y="132.8">1</text>
<text x="287.7" y="135.3">2</text>
<text x="287.7" y="137.9">3</text>
<text x="361.3" y="132.8">1</text>
<text x="361.3" y="135.3">2</text>
<text x="361.3" y="137.9">3</text>
<text x="119.6" y="141.5">BOUTON_PLUS</text>
<text x="178.8" y="142.1">1uF</text>
<text x="229.9" y="142.1">1uF</text>
<text x="255.4" y="141.6">BOUTON_MOINS</text>
<text x="259.8" y="139">VCC_POELE</text>
<text x="287.7" y="140.4">4</text>
<text x="287.7" y="143">5</text>
<text x="361.3" y="140.4">4</text>
<text x="361.3" y="143">5</text>
<text x="114.7" y="146.8">DIODE</text>
<text x="253.8" y="144.1">BOUTON_ON_OFF</text>
<text x="256.1" y="149.2">BOUTON_MENU</text>
<text x="287.7" y="145.5">6</text>
<text x="287.7" y="148">7</text>
<text x="361.3" y="145.5">6</text>
<text x="51.2" y="151.4">CONN-SIL2</text>
<text x="120.8" y="155.4">BOUTON_SAC</text>
<text x="287.7" y="150.6">8</text>
<text x="291.2" y="155.6">CONN-SIL8</text>
<text x="353.4" y="150.5">CONN-H6</text>
<text x="53.5" y="161" transform="rotate(-90 53.5 161)">1</text>
<text x="56" y="161" transform="rotate(-90 56 161)">2</text>
<text x="114.7" y="160.7">DIODE</text>
<text x="73" y="165.7">ALIM_POELE_5V</text>
<text x="361.3" y="162">1</text>
<text x="361.3" y="164.5">2</text>
<text x="119.3" y="169.4">BOUTON_SYNC</text>
<text x="353.4" y="169.6">CONN-SIL2</text>
<text x="114.7" y="174.7">DIODE</text>
<text x="260.3" y="178.4">BOUTON_SYNC</text>
<text x="261.8" y="175.9">BOUTON_SAC</text>
<text x="287.7" y="174.7">1</text>
<text x="287.7" y="177.2">2</text>
<text x="287.7" y="179.8">3</text>
<text x="116.6" y="184.7">BOUTON_ON_OFF</text>
<text x="291.2" y="184.8">CONN-SIL3</text>
<text x="114.7" y="189.9">DIODE</text>
<text x="95.8" y="201.2">BOUTON_SYNC</text>
<text x="147.9" y="201.3">VCC</text>
<text x="96.3" y="206.2">BOUTON_SAC</text>
<text x="221.6" y="207.5">BOUTON_MENU</text>
<text x="220.3" y="212.6">BOUTON_MOINS</text>
<text x="106.8" y="219.6" transform="rotate(-90 106.8 219.6)">1</text>
<text x="109.3" y="219.6" transform="rotate(-90 109.3 219.6)">2</text>
<text x="111.9" y="219.6" transform="rotate(-90 111.9 219.6)">3</text>
<text x="114.4" y="219.6" transform="rotate(-90 114.4 219.6)">4</text>
<text x="117" y="219.6" transform="rotate(-90 117 219.6)">5</text>
<text x="119.5" y="219.6" transform="rotate(-90 119.5 219.6)">6</text>
<text x="154.5" y="221.3">100nF</text>
<text x="228.7" y="219.6" transform="rotate(-90 228.7 219.6)">1</text>
<text x="231.3" y="219.6" transform="rotate(-90 231.3 219.6)">2</text>
<text x="233.8" y="219.6" transform="rotate(-90 233.8 219.6)">3</text>
<text x="236.3" y="219.6" transform="rotate(-90 236.3 219.6)">4</text>
<text x="238.9" y="219.6" transform="rotate(-90 238.9 219.6)">5</text>
<text x="241.4" y="219.6" transform="rotate(-90 241.4 219.6)">6</text>
<text x="104.6" y="233.1">CONN-H6</text>
<text x="226.4" y="233.1">CONN-H6</text>
</g>
<g font-size="2" fill="#000080">
<text x="307.9" y="252.6">FILE NAME:</text>
<text x="372.2" y="252.1">DATE:</text>
<text x="307.8" y="263.4">PATH:</text>
<text x="307.9" y="258.1">DESIGN TITLE:</text>
<text x="372.4" y="261.5">PAGE:</text>
<text x="307.9" y="268.4">BY:</text>
<text x="313.5" y="268.4">&lt;NONE&gt;</text>
<text x="353.7" y="268.5">REV:</text>
<text x="372.4" y="268.5">TIME:</text>
<text x="381.3" y="268.5">16:46:26</text>
</g>
</svg>
